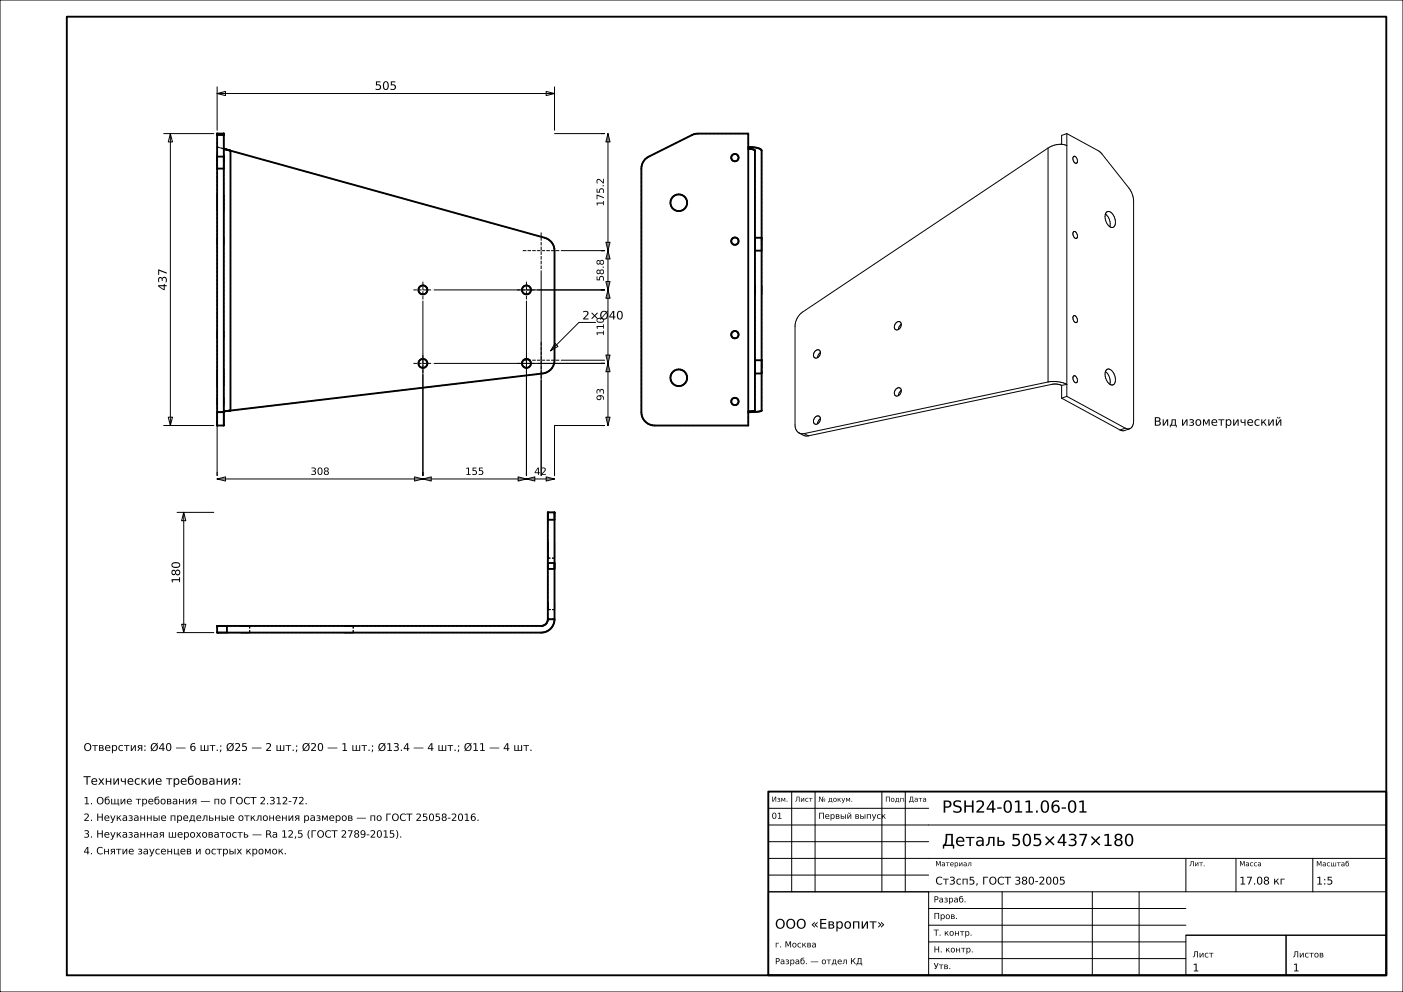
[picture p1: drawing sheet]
<svg xmlns="http://www.w3.org/2000/svg" width="420mm" height="297mm" viewBox="0 0 420 297" stroke-linecap="round" stroke-linejoin="round" font-family="sans-serif">
<g fill="none" stroke="#000" stroke-width=".3">
<path d="M0 0h420v297h-420zM49 40h15M51 40l.6 2.5h-1.2zM51 40v87.4M65 28l2.5-.6v1.2zM65 26v13M65 28h101M163.5 27.4l2.5 .6-2.5 .6zM166 26v13M166 40h15M182 40l.6 2.5h-1.2zM182 40v87.4"/>
<path d="M319.4 40l9.9 5.5 8.7 10.8a6.8 6.8 0 0 1 1.4 4v65.7a2.36 2.36 0 0 1-1.2 2.4M319.4 40v78.7M319.4 40l-1.6 .5v2.7M313.7 44.3l-73.4 49.1a5.4 5.4 0 0 0-2.3 4.3v29.5a2.63 2.63 0 0 0 1.2 2.4M313.7 44.3v70.1M319.4 43.6a6.1 6.1 0 0 0-5.7 .7M321.4 46.9a.92 .92 0 0 1 .9 .2 .92 .92 0 0 1 .2 1v.3a.58 .58 0 0 1-.6 .5 .58 .58 0 0 1-.5-.6l-.2-.8zM168 75h13M181.4 72.5h1.2l-.6 2.5zM182 75l.6 2.5h-1.2zM321.4 69.4a.92 .92 0 0 1 .9 .2 .92 .92 0 0 1 .2 1v.3a.58 .58 0 0 1-.6 .5 .58 .58 0 0 1-.5-.6l-.2-.8zM330.9 64.1a3.8 3.8 0 0 1 1.3 3.8"/>
<path d="M331.2 63.5a1.37 1.37 0 0 1 2.1 .9 2.69 2.69 0 0 1-.1 3.7 1.77 1.77 0 0 1-1.9-1.4l-.5-1.8zM126.6 90.1v52.3M129.9 86.8h51.1M157.6 90.1v52.3M162 81v61.4M178.3 96.5h-5l-8.5 8.5M181.4 84.3h1.2l-.6 2.5zM182 86.8l.6 2.5h-1.2zM268.2 96.7a.93 .93 0 0 1 1.4-.2 .93 .93 0 0 1 .1 1.4 1.01 1.01 0 0 1-.8 .8 1.01 1.01 0 0 1-1.1-.4v-.7zM269.8 97.1l-.6 .7-.2 .8M321.4 94.6a.92 .92 0 0 1 .9 .2 .92 .92 0 0 1 .2 1v.3a.58 .58 0 0 1-.6 .5 .58 .58 0 0 1-.5-.6l-.2-.8zM129.9 108.8h51.1"/>
<path d="M166.2 102.8l.8 .9-2.2 1.3zM168 107.8h13M181.4 106.3h1.2l-.6 2.5zM182 108.8l.6 2.5h-1.2zM244 105.1a.93 .93 0 0 1 1.4-.2 .93 .93 0 0 1 0 1.4 1.01 1.01 0 0 1-.7 .9 1.01 1.01 0 0 1-1.1-.5v-.9zM245.6 105.5l-.6 .7-.2 .9M268.2 116.5a.93 .93 0 0 1 1.4-.2 .93 .93 0 0 1 .1 1.4 1.01 1.01 0 0 1-.8 .8 1.01 1.01 0 0 1-1.1-.4v-.7zM269.8 116.9l-.6 .7-.2 .8M313.7 114.4l-72.9 15.4M313.7 114.4l3-.1 2.7 .8-1.6 .3M317.8 115.4l-1.3-.4h-1.5l-73 15.5M317.8 119.2l17.5 9.5"/>
<path d="M317.8 115.4v3.8M319.4 118.7l-1.6 .5M319.4 118.7l17.5 9.5M321.4 112.6a.92 .92 0 0 1 .9 .2 .92 .92 0 0 1 .2 1v.3a.58 .58 0 0 1-.6 .5 .58 .58 0 0 1-.5-.6l-.2-.8zM330.9 111.2a3.8 3.8 0 0 1 1.3 3.9M331.2 110.7a1.37 1.37 0 0 1 2.1 .8 2.69 2.69 0 0 1-.1 3.7 1.77 1.77 0 0 1-1.9-1.3l-.5-1.9zM49 127.4h15M50.4 124.9h1.2l-.6 2.5zM65 127.4v15M181 127.4h-15v15M181.4 124.9h1.2l-.6 2.5zM239.2 129.6l1.6 .2"/>
<path d="M239.2 129.6a3.4 3.4 0 0 0 2.8 .9M240.8 129.8l1.2 .7M244 124.9a.93 .93 0 0 1 1.4-.2 .93 .93 0 0 1 0 1.4 1.01 1.01 0 0 1-.7 .9 1.01 1.01 0 0 1-1.1-.5v-.9zM245.6 125.3l-.6 .7-.2 .9M336.9 128.2l1.3 .2M336.9 128.2l-1.6 .5M338.2 128.4l-1.9 .6-1-.3M53 153.4h11M55 153.4l.6 2.5h-1.2zM55 153.4v36M65 143.4l2.5-.6v1.2zM65 143.4h101"/>
<path d="M124.1 142.8l2.5 .6-2.5 .6zM126.6 143.4l2.5-.6v1.2zM155.1 142.8l2.5 .6-2.5 .6zM157.6 143.4l2.5-.6v1.2zM163.5 142.8l2.5 .6-2.5 .6zM53 189.4h11M54.4 186.9h1.2l-.6 2.5zM237 237v30M244 237v30M264 237v30M271 237v30M230 257h185"/>
<path d="M230 252h48M230 247h185M230 242h48M355 257v10M370 257v10M393 257v10M230 267h48v25h-48zM230 267h185M230 262h48M278 277h77M278 272h77M300 267v25"/>
<path d="M327 267v25M341 267v25M278 287h77M278 282h77M355 280h30v12h-30zM355 280h60M385 280h30v12h-30z"/>
</g>
<g fill="none" stroke="#000" stroke-width=".56">
<path d="M20 5h395v287h-395zM65 40h2v87.4h-2zM65 40.4h2M65 46.9h2M65 50.5h2M67 44.6l2 .5M69 45.1l94.1 26.1a4 4 0 0 1 2.9 3.8v32.8a4 4 0 0 1-3.5 4l-95.5 11.4M69 45.1v77.8M193.2 47.6l1-.7 13.5-6.7 1.2-.2h15.1v87.4h-28a4 4 0 0 1-4-4v-72.9l.4-1.9zM224 44l2.5 .2a1.67 1.67 0 0 1 1.5 .9v77.8l-1.2 .4-2.8 .1M224 44.6l1.4 .1 .6 .4v77.8M226 71.2h2"/>
<path d="M226 75h2M226 111.8h2M226 107.8h2M65 123.4h2M226 123l-2 .2M226 122.9v.1M164 155.6h2M164 170.3h2M164 168.6h2M67.9 187.4v2M164 185.4v-32h2v32M164 185.4l-.6 1.4-1.4 .6h-97v2h97a4 4 0 0 0 4-4"/>
<path d="M164 185.4h2M230 237h185v55h-185z"/>
<circle cx="220" cy="47.2" r="1.1"/>
<circle cx="203.2" cy="60.7" r="2.5"/>
<circle cx="220" cy="72.2" r="1.1"/>
<circle cx="126.6" cy="86.8" r="1.34"/>
<circle cx="157.6" cy="86.8" r="1.34"/>
<circle cx="126.6" cy="108.8" r="1.34"/>
<circle cx="157.6" cy="108.8" r="1.34"/>
<circle cx="203.2" cy="113.1" r="2.5"/>
<circle cx="220" cy="100.2" r="1.1"/>
<circle cx="220" cy="120.2" r="1.1"/>
</g>
<g fill="none" stroke="#000" stroke-width=".3" stroke-dasharray=".7 .5" stroke-linecap="butt">
<path d="M65 40v4M67 40h-2M208.9 40h-.6M224 40v4M224 40h-15.1M65 47.2v-.1M65 47.1v-.1M65 47v-.2M65 46.8v-.1M65 46.7v-.1M65 46.6v-.1M65 46.5v-.1"/>
<path d="M65 46.4v-.1M65 46.3v-.1M65 46.2v-.1M65 46.1v.1M65 46.2v.1M65 46.3v.2M65 46.5v.2M65 46.7v.3M65 47v.2M65 47.2v.2M65 47.4v.3M65 47.7v.2"/>
<path d="M65 47.9v.2M65 48.1v.1M65 48.2v.1M65 48.3v-.1M65 48.2v-.1M65 48.1v-.1M65 48v-.1M65 47.9v-.1M65 47.8v-.1M65 47.7v-.1M65 47.6v-.2M65 47.4v-.1"/>
<path d="M65 47.3v-.1M65 59.9v-.3M65 59.6v-.2M65 59.4v-.3M65 59.1v-.2M65 58.9v-.2M65 58.7v-.1M65 58.6v-.2M65 58.4v-.1M65 58.3v-.1M65 58.2v.1M65 58.3v.1"/>
<path d="M65 58.4v.3M65 58.7v.4M65 59.1v.5M65 59.6v.5M65 44l2 .6M65 44v79.4M65 44h.1M65.1 44h.1M65.2 44l.1 .1M65.3 44.1h.1M65.4 44.1h.1M65.5 44.1l.2 .1"/>
<path d="M65.7 44.2h.2M65.9 44.2l.2 .1M66.1 44.3l.2 .1M66.3 44.4h.2M66.5 44.4l.2 .1M66.7 44.5l.3 .1M67 47.2v.1M67 47.3v.1M67 47.4v.2M67 47.6v.1M67 47.7v.1M67 47.8v.1"/>
<path d="M67 47.9v.1M67 48v.1M67 48.1v.1M67 48.2v.1M67 48.3v-.1M67 48.2v-.1M67 48.1v-.2M67 47.9v-.2M67 47.7v-.3M67 47.4v-.2M67 47.2v-.2M67 47v-.3"/>
<path d="M67 46.7v-.2M67 46.5v-.2M67 46.3v-.1M67 46.2v-.1M67 46.1v.1M67 46.2v.1M67 46.3v.1M67 46.4v.1M67 46.5v.1M67 46.6v.1M67 46.7v.1M67 46.8v.2"/>
<path d="M67 47v.1M67 47.1v.1M67 59.6v-.5M67 59.1v-.4M67 58.7v-.3M67 58.4v-.1M67 58.3v-.1M67 58.2v.1M67 58.3v.1M67 58.4v.2M67 58.6v.1M67 58.7v.2"/>
<path d="M67 58.9v.2M67 59.1v.3M67 59.4v.2M67 59.6v.3M67 59.9v.2M67 44.6v-4.6M69 45.1l94.1 26.1M192 50.5v72.9M192 49.8v.7M192.2 49.2l-.2 .6M192.4 48.6l-.2 .6M192.8 48.1l-.4 .5"/>
<path d="M193.2 47.6l-.4 .5M193.7 47.2l-.5 .4M194.2 46.9l-.5 .3M200.9 59.6l-.1 .5M201.2 59.1l-.3 .5M201.6 58.7l-.4 .4M202.1 58.4l-.5 .3M202.6 58.3l-.5 .1M203.2 58.2l-.6 .1M203.8 58.3l-.6-.1M204.3 58.4l-.5-.1M204.8 58.7l-.5-.3"/>
<path d="M205.2 59.1l-.4-.4M205.5 59.6l-.3-.5M207.2 40.4l-13 6.5M207.7 40.2l-.5 .2M208.3 40l-.6 .2M218.9 47v.4M218.9 47.4l.1 .3M219 46.7l-.1 .3M219 47.7l.3 .3M219.3 46.4l-.3 .3M219.3 48l.3 .2M219.6 46.2l-.3 .2"/>
<path d="M219.6 48.2l.3 .1M219.9 46.1l-.3 .1M219.9 48.3h.4M220.3 46.1h-.4M220.3 48.3l.3-.2M220.6 46.3l-.3-.2M220.6 48.1l.3-.2M220.9 46.5l-.3-.2M220.9 47.9l.1-.3M221 46.8l-.1-.3M221 47.6l.1-.4M221.1 47.2l-.1-.4"/>
<path d="M224 44v.6M226 45.1v77.8M65 72.2v-.1M65 72.1v-.1M65 72v-.2M65 71.8v-.1M65 71.7v-.1M65 71.6v-.1M65 71.5v-.1M65 71.4v-.1M65 71.3v-.1M65 71.2v-.1"/>
<path d="M65 71.1v.1M65 71.2v.1M65 71.3v.2M65 71.5v.2M65 71.7v.3M65 72v.2M65 72.2v.2M65 72.4v.3M65 72.7v.2M65 72.9v.2M65 73.1v.1M65 73.2v.1"/>
<path d="M65 73.3v-.1M65 73.2v-.1M65 73.1v-.1M65 73v-.1M65 72.9v-.1M65 72.8v-.1M65 72.7v-.1M65 72.6v-.2M65 72.4v-.1M65 72.3v-.1M65 60.7v-.3M65 60.4v-.3"/>
<path d="M65 60.1v-.2M65 60.1v.6M65 60.7v.6M65 61.3v.5M65 61.8v.5M65 62.3v.4M65 62.7v.3M65 63v.1M65 63.1v.1M65 63.2v-.1M65 63.1v-.1M65 63v-.2"/>
<path d="M65 62.8v-.1M65 62.7v-.2M65 62.5v-.2M65 62.3v-.3M65 62v-.2M65 61.8v-.3M65 61.5v-.2M65 61.3v-.3M65 61v-.3M67 72.2v.1M67 72.3v.1M67 72.4v.2"/>
<path d="M67 72.6v.1M67 72.7v.1M67 72.8v.1M67 72.9v.1M67 73v.1M67 73.1v.1M67 73.2v.1M67 73.3v-.1M67 73.2v-.1M67 73.1v-.2M67 72.9v-.2M67 72.7v-.3"/>
<path d="M67 72.4v-.2M67 72.2v-.2M67 72v-.3M67 71.7v-.2M67 71.5v-.2M67 71.3v-.1M67 71.2v-.1M67 71.1v.1M67 71.2v.1M67 71.3v.1M67 71.4v.1M67 71.5v.1"/>
<path d="M67 71.6v.1M67 71.7v.1M67 71.8v.2M67 72v.1M67 72.1v.1M67 60.7v.3M67 61v.3M67 61.3v.2M67 61.5v.3M67 61.8v.2M67 62v.3M67 62.3v.2"/>
<path d="M67 62.5v.2M67 62.7v.1M67 62.8v.2M67 63v.1M67 63.1v.1M67 63.2v-.1M67 63.1v-.1M67 63v-.3M67 62.7v-.4M67 62.3v-.5M67 61.8v-.5M67 61.3v-.6"/>
<path d="M67 60.7v-.6M67 60.1v-.5M67 60.1v.3M67 60.4v.3M163.7 71.4l-.6-.2M164.2 71.7l-.5-.3M164.8 72.1l-.6-.4M165.2 72.6l-.4-.5M165.5 73.2l-.3-.6M165.8 73.8l-.3-.6M165.9 74.4l-.1-.6M166 75l-.1-.6"/>
<path d="M200.7 60.7l.1 .6M200.8 60.1l-.1 .6M200.8 61.3l.1 .5M200.9 61.8l.3 .5M201.2 62.3l.4 .4M201.6 62.7l.5 .3M202.1 63l.5 .1M202.6 63.1l.6 .1M203.2 63.2l.6-.1M203.8 63.1l.5-.1M204.3 63l.5-.3M204.8 62.7l.4-.4"/>
<path d="M205.2 62.3l.3-.5M205.5 61.8l.1-.5M205.6 60.1l-.1-.5M205.6 61.3l.1-.6M205.7 60.7l-.1-.6M218.9 72v.4M218.9 72.4l.1 .3M219 71.7l-.1 .3M219 72.7l.3 .3M219.3 71.4l-.3 .3M219.3 73l.3 .2M219.6 71.2l-.3 .2"/>
<path d="M219.6 73.2l.3 .1M219.9 71.1l-.3 .1M219.9 73.3h.4M220.3 71.1h-.4M220.3 73.3l.3-.2M220.6 71.3l-.3-.2M220.6 73.1l.3-.2M220.9 71.5l-.3-.2M220.9 72.9l.1-.3M221 71.8l-.1-.3M221 72.6l.1-.4M221.1 72.2l-.1-.4"/>
<path d="M65 100v-.2M65 99.8v-.1M65 99.7v-.1M65 99.6v-.1M65 99.5v-.1M65 99.4v-.1M65 99.3v-.1M65 99.2v-.1M65 99.1v.1M65 99.2v.1M65 99.3v.2M65 99.5v.2"/>
<path d="M65 99.7v.3M65 100v.2M67 100v-.3M67 99.7v-.2M67 99.5v-.2M67 99.3v-.1M67 99.2v-.1M67 99.1v.1M67 99.2v.1M67 99.3v.1M67 99.4v.1M67 99.5v.1"/>
<path d="M67 99.6v.1M67 99.7v.1M67 99.8v.2M67 100v.1M125.3 86.8v.4M125.3 87.2l.2 .4M125.3 86.4v.4M125.5 87.6l.3 .2M125.5 86l-.2 .4M125.8 87.8l.3 .2M125.8 85.8l-.3 .2M126.1 88l.4 .1"/>
<path d="M126.1 85.6l-.3 .2M126.5 88.1h.4M126.5 85.5l-.4 .1M126.9 88.1l.4-.1M126.9 85.5h-.4M127.3 88l.3-.3M127.3 85.6l-.4-.1M127.6 87.7l.2-.3M127.6 85.9l-.3-.3M127.8 87.4l.1-.4M127.8 86.2l-.2-.3M127.9 87v-.4"/>
<path d="M127.9 86.6l-.1-.4M156.3 86.8v.4M156.3 87.2l.2 .4M156.3 86.4v.4M156.5 87.6l.3 .2M156.5 86l-.2 .4M156.8 87.8l.3 .2M156.8 85.8l-.3 .2M157.1 88l.4 .1M157.1 85.6l-.3 .2M157.5 88.1h.4M157.5 85.5l-.4 .1"/>
<path d="M157.9 88.1l.4-.1M157.9 85.5h-.4M158.3 88l.3-.3M158.3 85.6l-.4-.1M158.6 87.7l.2-.3M158.6 85.9l-.3-.3M158.8 87.4l.1-.4M158.8 86.2l-.2-.3M158.9 87v-.4M158.9 86.6l-.1-.4M219 99.7l-.1 .3M219.3 99.4l-.3 .3"/>
<path d="M219.6 99.2l-.3 .2M219.9 99.1l-.3 .1M220.3 99.1h-.4M220.6 99.3l-.3-.2M220.9 99.5l-.3-.2M221 99.8l-.1-.3M226 86.8v-.2M226 86.6v-.1M226 86.5v-.1M226 86.4v-.2M226 86.2v-.1M226 86.1v-.1"/>
<path d="M226 86v-.1M226 85.9v-.1M226 85.8v-.1M226 85.7v-.1M226 85.6v-.1M226 85.5v.1M226 85.6v.2M226 85.8v.2M226 86v.2M226 86.2v.3M226 86.5v.3M226 86.8v.3"/>
<path d="M226 87.1v.3M226 87.4v.2M226 87.6v.2M226 87.8v.2M226 88v.1M226 88.1v-.1M226 88v-.1M226 87.9v-.1M226 87.8v-.1M226 87.7v-.1M226 87.6v-.1M226 87.5v-.1"/>
<path d="M226 87.4v-.2M226 87.2v-.1M226 87.1v-.1M226 87v-.2M228 86.8v.2M228 87v.1M228 87.1v.1M228 87.2v.2M228 87.4v.1M228 87.5v.1M228 87.6v.1M228 87.7v.1"/>
<path d="M228 87.8v.1M228 87.9v.1M228 88v.1M228 88.1v-.1M228 88v-.2M228 87.8v-.2M228 87.6v-.2M228 87.4v-.3M228 87.1v-.3M228 86.8v-.3M228 86.5v-.3M228 86.2v-.2"/>
<path d="M228 86v-.2M228 85.8v-.2M228 85.6v-.1M228 85.5v.1M228 85.6v.1M228 85.7v.1M228 85.8v.1M228 85.9v.1M228 86v.1M228 86.1v.1M228 86.2v.2M228 86.4v.1"/>
<path d="M228 86.5v.1M228 86.6v.2M65 120v-.2M65 119.8v-.1M65 119.7v-.1M65 119.6v-.1M65 119.5v-.1M65 119.4v-.1M65 119.3v-.1M65 119.2v-.1M65 119.1v.1M65 119.2v.1"/>
<path d="M65 119.3v.2M65 119.5v.2M65 119.7v.3M65 120v.2M65 100.2v-.1M65 100.1v-.1M65 100.2v.2M65 100.4v.3M65 100.7v.2M65 100.9v.2M65 101.1v.1M65 101.2v.1"/>
<path d="M65 101.3v-.1M65 101.2v-.1M65 101.1v-.1M65 101v-.1M65 100.9v-.1M65 100.8v-.1M65 100.7v-.1M65 100.6v-.2M65 100.4v-.1M65 100.3v-.1M65 113.1v-.3M65 112.8v-.3"/>
<path d="M65 112.5v-.2M65 112.3v-.3M65 112v-.2M65 111.8v-.3M65 111.5v-.2M65 111.3v-.2M65 111.1v-.1M65 111v-.2M65 110.8v-.1M65 110.7v-.1M65 110.6v.1M65 110.7v.1"/>
<path d="M65 110.8v.3M65 111.1v.4M65 111.5v.5M65 112v.5M65 112.5v.6M65 113.1v.6M65 113.7v.5M65 114.2v.5M65 114.7v.4M65 115.1v.3M65 115.4v.1M65 115.5v.1"/>
<path d="M65 115.6v-.1M65 115.5v-.1M65 115.4v-.2M65 115.2v-.1M65 115.1v-.2M65 114.9v-.2M65 114.7v-.3M65 114.4v-.2M65 114.2v-.3M65 113.9v-.2M65 113.7v-.3M65 113.4v-.3"/>
<path d="M67 120v-.3M67 119.7v-.2M67 119.5v-.2M67 119.3v-.1M67 119.2v-.1M67 119.1v.1M67 119.2v.1M67 119.3v.1M67 119.4v.1M67 119.5v.1M67 119.6v.1M67 119.7v.1"/>
<path d="M67 119.8v.2M67 120v.1M67 100.2v.1M67 100.3v.1M67 100.4v.2M67 100.6v.1M67 100.7v.1M67 100.8v.1M67 100.9v.1M67 101v.1M67 101.1v.1M67 101.2v.1"/>
<path d="M67 101.3v-.1M67 101.2v-.1M67 101.1v-.2M67 100.9v-.2M67 100.7v-.3M67 100.4v-.2M67 100.2v-.2M67 100.1v.1M67 113.1v.3M67 113.4v.3M67 113.7v.2M67 113.9v.3"/>
<path d="M67 114.2v.2M67 114.4v.3M67 114.7v.2M67 114.9v.2M67 115.1v.1M67 115.2v.2M67 115.4v.1M67 115.5v.1M67 115.6v-.1M67 115.5v-.1M67 115.4v-.3M67 115.1v-.4"/>
<path d="M67 114.7v-.5M67 114.2v-.5M67 113.7v-.6M67 113.1v-.6M67 112.5v-.5M67 112v-.5M67 111.5v-.4M67 111.1v-.3M67 110.8v-.1M67 110.7v-.1M67 110.6v.1M67 110.7v.1"/>
<path d="M67 110.8v.2M67 111v.1M67 111.1v.2M67 111.3v.2M67 111.5v.3M67 111.8v.2M67 112v.3M67 112.3v.2M67 112.5v.3M67 112.8v.3M125.3 108.8v.4M125.3 109.2l.2 .4"/>
<path d="M125.3 108.4v.4M125.5 109.6l.3 .2M125.5 108l-.2 .4M125.8 109.8l.3 .2M125.8 107.8l-.3 .2M126.1 110l.4 .1M126.1 107.6l-.3 .2M126.5 110.1h.4M126.5 107.5l-.4 .1M126.9 110.1l.4-.1M126.9 107.5h-.4M127.3 110l.3-.3"/>
<path d="M127.3 107.6l-.4-.1M127.6 109.7l.2-.3M127.6 107.9l-.3-.3M127.8 109.4l.1-.4M127.8 108.2l-.2-.3M127.9 109v-.4M127.9 108.6l-.1-.4M156.3 108.8v.4M156.3 109.2l.2 .4M156.3 108.4v.4M156.5 109.6l.3 .2M156.5 108l-.2 .4"/>
<path d="M156.8 109.8l.3 .2M156.8 107.8l-.3 .2M157.1 110l.4 .1M157.1 107.6l-.3 .2M157.5 110.1h.4M157.5 107.5l-.4 .1M157.9 110.1l.4-.1M157.9 107.5h-.4M158.3 110l.3-.3M158.3 107.6l-.4-.1M158.6 109.7l.2-.3M158.6 107.9l-.3-.3"/>
<path d="M158.8 109.4l.1-.4M158.8 108.2l-.2-.3M158.9 109v-.4M158.9 108.6l-.1-.4M162.5 111.8l.6-.1M162.5 111.8l-93.5 11.1M163.1 111.7l.6-.2M163.7 111.5l.6-.4M164.3 111.1l.5-.4M164.8 110.7l.4-.4M165.2 110.3l.3-.6M165.5 109.7l.3-.6"/>
<path d="M165.8 109.1l.1-.6M165.9 108.5l.1-.7M166 107.8v-32.8M200.7 113.1l.1 .6M200.8 112.5l-.1 .6M200.8 113.7l.1 .5M200.9 112l-.1 .5M200.9 114.2l.3 .5M201.2 111.5l-.3 .5M201.2 114.7l.4 .4M201.6 111.1l-.4 .4M201.6 115.1l.5 .3"/>
<path d="M202.1 110.8l-.5 .3M202.1 115.4l.5 .1M202.6 110.7l-.5 .1M202.6 115.5l.6 .1M203.2 110.6l-.6 .1M203.2 115.6l.6-.1M203.8 110.7l-.6-.1M203.8 115.5l.5-.1M204.3 110.8l-.5-.1M204.3 115.4l.5-.3M204.8 111.1l-.5-.3M204.8 115.1l.4-.4"/>
<path d="M205.2 111.5l-.4-.4M205.2 114.7l.3-.5M205.5 112l-.3-.5M205.5 114.2l.1-.5M205.6 112.5l-.1-.5M205.6 113.7l.1-.6M205.7 113.1l-.1-.6M218.9 100v.4M218.9 100.4l.1 .3M219 119.7l-.1 .3M219 100.7l.3 .3M219.3 119.4l-.3 .3"/>
<path d="M219.3 101l.3 .2M219.6 119.2l-.3 .2M219.6 101.2l.3 .1M219.9 119.1l-.3 .1M219.9 101.3h.4M220.3 119.1h-.4M220.3 101.3l.3-.2M220.6 119.3l-.3-.2M220.6 101.1l.3-.2M220.9 119.5l-.3-.2M220.9 100.9l.1-.3M221 119.8l-.1-.3"/>
<path d="M221 100.6l.1-.4M221.1 100.2l-.1-.4M226 108.8v-.2M226 108.6v-.1M226 108.5v-.1M226 108.4v-.2M226 108.2v-.1M226 108.1v-.1M226 108v-.1M226 107.9v-.1M226 107.8v-.1M226 107.7v-.1"/>
<path d="M226 107.6v-.1M226 107.5v.1M226 107.6v.2M226 107.8v.2M226 108v.2M226 108.2v.3M226 108.5v.3M226 108.8v.3M226 109.1v.3M226 109.4v.2M226 109.6v.2M226 109.8v.2"/>
<path d="M226 110v.1M226 110.1v-.1M226 110v-.1M226 109.9v-.1M226 109.8v-.1M226 109.7v-.1M226 109.6v-.1M226 109.5v-.1M226 109.4v-.2M226 109.2v-.1M226 109.1v-.1M226 109v-.2"/>
<path d="M228 108.8v.2M228 109v.1M228 109.1v.1M228 109.2v.2M228 109.4v.1M228 109.5v.1M228 109.6v.1M228 109.7v.1M228 109.8v.1M228 109.9v.1M228 110v.1M228 110.1v-.1"/>
<path d="M228 110v-.2M228 109.8v-.2M228 109.6v-.2M228 109.4v-.3M228 109.1v-.3M228 108.8v-.3M228 108.5v-.3M228 108.2v-.2M228 108v-.2M228 107.8v-.2M228 107.6v-.1M228 107.5v.1"/>
<path d="M228 107.6v.1M228 107.7v.1M228 107.8v.1M228 107.9v.1M228 108v.1M228 108.1v.1M228 108.2v.2M228 108.4v.1M228 108.5v.1M228 108.6v.2M65 120.2v-.1M65 120.1v-.1"/>
<path d="M65 120.2v.2M65 120.4v.3M65 120.7v.2M65 120.9v.2M65 121.1v.1M65 121.2v.1M65 121.3v-.1M65 121.2v-.1M65 121.1v-.1M65 121v-.1M65 120.9v-.1M65 120.8v-.1"/>
<path d="M65 120.7v-.1M65 120.6v-.2M65 120.4v-.1M65 120.3v-.1M65 127.4h2M65 123.4v4M65.1 123.4h-.1M65.2 123.4h-.1M65.3 123.4h-.1M65.4 123.4h-.1M65.5 123.3l-.1 .1M65.7 123.3h-.2"/>
<path d="M65.9 123.3h-.2M66.1 123.3h-.2M66.3 123.2l-.2 .1M66.5 123.2h-.2M66.7 123.2h-.2M67 120.2v.1M67 120.3v.1M67 120.4v.2M67 120.6v.1M67 120.7v.1M67 120.8v.1M67 120.9v.1"/>
<path d="M67 121v.1M67 121.1v.1M67 121.2v.1M67 121.3v-.1M67 121.2v-.1M67 121.1v-.2M67 120.9v-.2M67 120.7v-.3M67 120.4v-.2M67 120.2v-.2M67 120.1v.1M67 123.2h-.3"/>
<path d="M67 123.2l-2 .2M67 127.4v-4.2M67 123.2v-78.6M192 123.4l.1 .7M192.1 124.1l.1 .7M192.2 124.8l.3 .6M192.5 125.4l.4 .6M192.9 126l.5 .5M193.4 126.5l.6 .4M194 126.9l.6 .3M194.6 127.2l.7 .1M195.3 127.3l.7 .1"/>
<path d="M196 127.4h28M218.9 120v.4M218.9 120.4l.1 .3M219 120.7l.3 .3M219.3 121l.3 .2M219.6 121.2l.3 .1M219.9 121.3h.4M220.3 121.3l.3-.2M220.6 121.1l.3-.2M220.9 120.9l.1-.3M221 120.6l.1-.4M221.1 120.2l-.1-.4"/>
<path d="M224 123.2v.2M224 123.4v4M228 122.9v-77.8M164 153.4h2M164 157.4v-.4M164 157v-.5M164 156.5v-.4M164 156.1v-.4M164 155.7v-.4M164 155.3v-.4M164 154.9v-.3M164 154.6v-.3"/>
<path d="M164 154.3v-.3M164 154v-.2M164 153.8v-.2M164 153.6v-.1M164 153.5v-.1M166 153.4v.1M166 153.5v.1M166 153.6v.2M166 153.8v.2M166 154v.3M166 154.3v.3M166 154.6v.3"/>
<path d="M166 154.9v.4M166 155.3v.4M166 155.7v.4M166 156.1v.4M166 156.5v.5M166 157v.4M166 157.4v28M164 167.1v-.1M164 167v-.1M164 166.9v-.3M164 166.6v-.4M164 166.2v-.5"/>
<path d="M164 165.7v-.5M164 165.2v-.6M164 164.6v-.6M164 164v-.5M164 163.5v-.5M164 163v-.4M164 162.6v-.3M164 162.3v-.1M164 162.2v-.1M164 162.1v.1M164 162.2v.1M164 162.3v.3"/>
<path d="M164 162.6v.4M164 163v.5M164 163.5v.5M164 164v.6M164 164.6v.6M164 165.2v.5M164 165.7v.5M164 166.2v.4M164 166.6v.3M164 166.9v.1M164 167v.1M166 167.1h-2"/>
<path d="M166 167.1v-.1M166 167v-.1M166 166.9v-.3M166 166.6v-.4M166 166.2v-.5M166 165.7v-.5M166 165.2v-.6M166 164.6v-.6M166 164v-.5M166 163.5v-.5M166 163v-.4M166 162.6v-.3"/>
<path d="M166 162.3v-.1M166 162.2v-.1M166 162.1v.1M166 162.2v.1M166 162.3v.3M166 162.6v.4M166 163v.5M166 163.5v.5M166 164v.6M166 164.6v.6M166 165.2v.5M166 165.7v.5"/>
<path d="M166 166.2v.4M166 166.6v.3M166 166.9v.1M166 167v.1M65 189.4v-2M65 187.4h.1M65.1 189.4h-.1M65.1 187.4h.1M65.2 189.4h-.1M65.2 187.4h.1M65.3 189.4h-.1M65.3 187.4h.2"/>
<path d="M65.5 189.4h-.2M65.5 187.4h.3M65.8 189.4h-.3M65.8 187.4h.2M66 189.4h-.2M66 187.4h.3M66.3 189.4h-.3M66.3 187.4h.3M66.6 189.4h-.3M66.6 187.4h.4M67 189.4h-.4M67 187.4h.3"/>
<path d="M67.3 189.4h-.3M67.3 187.4h.4M67.7 189.4h-.4M67.7 187.4h.4M68.1 189.4h-.4M68.1 187.4h.4M68.5 189.4h-.4M68.5 189.4h93.5M72.1 187.4h.1M72.1 189.4h.1M72.2 187.4h-.1M72.2 187.4h.2"/>
<path d="M72.2 189.4h-.1M72.2 189.4h.2M72.4 187.4h-.2M72.4 187.4h.2M72.4 189.4h-.2M72.4 189.4h.2M72.6 187.4h-.2M72.6 187.4h.2M72.6 189.4h-.2M72.6 189.4h.2M72.8 187.4h-.2M72.8 187.4h.3"/>
<path d="M72.8 189.4h-.2M72.8 189.4h.3M73.1 187.4h-.3M73.1 187.4h.3M73.1 189.4h-.3M73.1 189.4h.3M73.4 187.4h-.3M73.4 187.4h.3M73.4 189.4h-.3M73.4 189.4h.3M73.7 187.4h-.3M73.7 187.4h.3"/>
<path d="M73.7 189.4h-.3M73.7 189.4h.3M74 187.4h-.3M74 187.4h.2M74 189.4h-.3M74 189.4h.2M74.2 187.4h-.2M74.2 187.4h.2M74.2 189.4h-.2M74.2 189.4h.2M74.4 187.4h-.2M74.4 187.4h.2"/>
<path d="M74.4 189.4h-.2M74.4 189.4h.2M74.6 187.4h-.2M74.6 187.4h.1M74.6 189.4h-.2M74.6 189.4h.1M74.7 187.4h-.1M74.7 189.4h-.1M74.7 189.4v-2M103.1 187.4h.1M103.1 189.4h.1M103.2 187.4h-.1"/>
<path d="M103.2 187.4h.2M103.2 189.4h-.1M103.2 189.4h.2M103.4 187.4h-.2M103.4 187.4h.2M103.4 189.4h-.2M103.4 189.4h.2M103.6 187.4h-.2M103.6 187.4h.2M103.6 189.4h-.2M103.6 189.4h.2M103.8 187.4h-.2"/>
<path d="M103.8 187.4h.3M103.8 189.4h-.2M103.8 189.4h.3M104.1 187.4h-.3M104.1 187.4h.3M104.1 189.4h-.3M104.1 189.4h.3M104.4 187.4h-.3M104.4 187.4h.3M104.4 189.4h-.3M104.4 189.4h.3M104.7 187.4h-.3"/>
<path d="M104.7 187.4h.3M104.7 189.4h-.3M104.7 189.4h.3M105 187.4h-.3M105 187.4h.2M105 189.4h-.3M105 189.4h.2M105.2 187.4h-.2M105.2 187.4h.2M105.2 189.4h-.2M105.2 189.4h.2M105.4 187.4h-.2"/>
<path d="M105.4 187.4h.2M105.4 189.4h-.2M105.4 189.4h.2M105.6 187.4h-.2M105.6 187.4h.1M105.6 189.4h-.2M105.6 189.4h.1M105.7 187.4h-.1M105.7 189.4h-.1M105.7 189.4v-2M162 189.4h.4M162 187.4h-93.5"/>
<path d="M162.2 187.4h-.2M162.4 187.3l-.2 .1M162.4 189.4l.5-.1M162.7 187.3h-.3M162.9 187.2l-.2 .1M162.9 189.3l.4-.1M163.1 187.1l-.2 .1M163.2 187l-.1 .1M163.3 189.2l.4-.2M163.4 186.8l-.2 .2M163.6 186.6l-.2 .2M163.7 186.5l-.1 .1"/>
<path d="M163.7 189l.4-.2M163.8 186.3l-.1 .2M163.9 186.1l-.1 .2M163.9 185.8v.3M164 185.6l-.1 .2M164 182.5v-.1M164 182.4v-.1M164 182.3v-.2M164 182.1v-.2M164 181.9v-.3M164 181.6v-.2M164 181.4v-.2"/>
<path d="M164 181.2v-.3M164 180.9v-.2M164 180.7v-.2M164 180.5v-.1M164 180.4v-.1M164 180.3v.1M164 180.4v.1M164 180.5v.2M164 180.7v.2M164 180.9v.3M164 181.2v.2M164 181.4v.2"/>
<path d="M164 181.6v.3M164 181.9v.2M164 182.1v.2M164 182.3v.1M164 182.4v.1M164 185.4h2M164 185.4v.2M164 185.4v-28M164.1 188.8l.4-.3M164.5 188.5l.3-.3M164.8 188.2l.3-.3M165.1 187.9l.3-.4"/>
<path d="M165.4 187.5l.2-.4M165.6 187.1l.2-.4M165.8 186.7l.1-.4M165.9 186.3l.1-.5M166 185.8v-.4M166 182.5h-2M166 182.5v-.1M166 182.4v-.1M166 182.3v-.2M166 182.1v-.2M166 181.9v-.3M166 181.6v-.2"/>
<path d="M166 181.4v-.2M166 181.2v-.3M166 180.9v-.2M166 180.7v-.2M166 180.5v-.1M166 180.4v-.1M166 180.3v.1M166 180.4v.1M166 180.5v.2M166 180.7v.2M166 180.9v.3M166 181.2v.2"/>
<path d="M166 181.4v.2M166 181.6v.3M166 181.9v.2M166 182.1v.2M166 182.3v.1M166 182.4v.1M166 185.4h-2"/>
</g>
<path d="M156.5 75h11M123.8 86.8h5.6M126.6 89.6v-5.6M154.8 86.8h5.6M157.6 89.6v-5.6M162 80.5v-11M123.8 108.8h5.6M126.6 111.6v-5.6M154.8 108.8h5.6M156.5 107.8h11M157.6 111.6v-5.6M162 113.3v-11" fill="none" stroke="#000" stroke-width=".3" stroke-dasharray="1.1 .4" stroke-linecap="butt"/>
<g font-size="5">
<text x="282" y="243.3">PSH24-011.06-01</text>
<text x="282" y="253.3">Деталь 505×437×180</text>
</g>
<text font-size="4" x="232" y="278">ООО «Европит»</text>
<g font-size="3.5">
<text x="112.2" y="26.9">505</text>
<text x="49.9" y="87" transform="rotate(-90 49.9 87)">437</text>
<text x="174.3" y="95.6">2×Ø40</text>
<text x="345.4" y="127.5">Вид изометрический</text>
<text x="53.9" y="174.7" transform="rotate(-90 53.9 174.7)">180</text>
<text x="25" y="234.9">Технические требования:</text>
</g>
<g font-size="3.2">
<text x="25" y="224.8">Отверстия: Ø40 — 6 шт.; Ø25 — 2 шт.; Ø20 — 1 шт.; Ø13.4 — 4 шт.; Ø11 — 4 шт.</text>
<text x="280" y="264.8">Ст3сп5, ГОСТ 380-2005</text>
<text x="371" y="264.8">17.08 кг</text>
<text x="394" y="264.8">1:5</text>
<text x="357" y="290.8">1</text>
<text x="387" y="290.8">1</text>
</g>
<g font-size="3">
<text x="180.8" y="61.8" transform="rotate(-90 180.8 61.8)">175.2</text>
<text x="180.8" y="84.2" transform="rotate(-90 180.8 84.2)">58.8</text>
<text x="180.8" y="100.7" transform="rotate(-90 180.8 100.7)">110</text>
<text x="180.8" y="120" transform="rotate(-90 180.8 120)">93</text>
<text x="92.9" y="142.2">308</text>
<text x="139.2" y="142.2">155</text>
<text x="159.9" y="142.2">42</text>
<text x="25" y="240.8">1. Общие требования — по ГОСТ 2.312-72.</text>
<text x="25" y="245.8">2. Неуказанные предельные отклонения размеров — по ГОСТ 25058-2016.</text>
<text x="25" y="250.8">3. Неуказанная шероховатость — Ra 12,5 (ГОСТ 2789-2015).</text>
<text x="25" y="255.8">4. Снятие заусенцев и острых кромок.</text>
</g>
<g font-size="2.5">
<text x="231" y="245.1">01</text>
<text x="245" y="245.1">Первый выпуск</text>
<text x="279.5" y="270.2">Разраб.</text>
<text x="279.5" y="275.1">Пров.</text>
<text x="279.5" y="280.1">Т. контр.</text>
<text x="232" y="283.6">г. Москва</text>
<text x="279.5" y="285.1">Н. контр.</text>
<text x="357" y="286.6">Лист</text>
<text x="387" y="286.6">Листов</text>
<text x="232" y="288.7">Разраб. — отдел КД</text>
<text x="279.5" y="290.1">Утв.</text>
</g>
<g font-size="2.1">
<text x="231" y="240">Изм.</text>
<text x="238" y="240">Лист</text>
<text x="245" y="240">№ докум.</text>
<text x="265" y="240">Подп.</text>
<text x="272" y="240">Дата</text>
<text x="280" y="259.3">Материал</text>
<text x="356" y="259.3">Лит.</text>
<text x="371" y="259.3">Масса</text>
<text x="394" y="259.4">Масштаб</text>
</g>
</svg>
